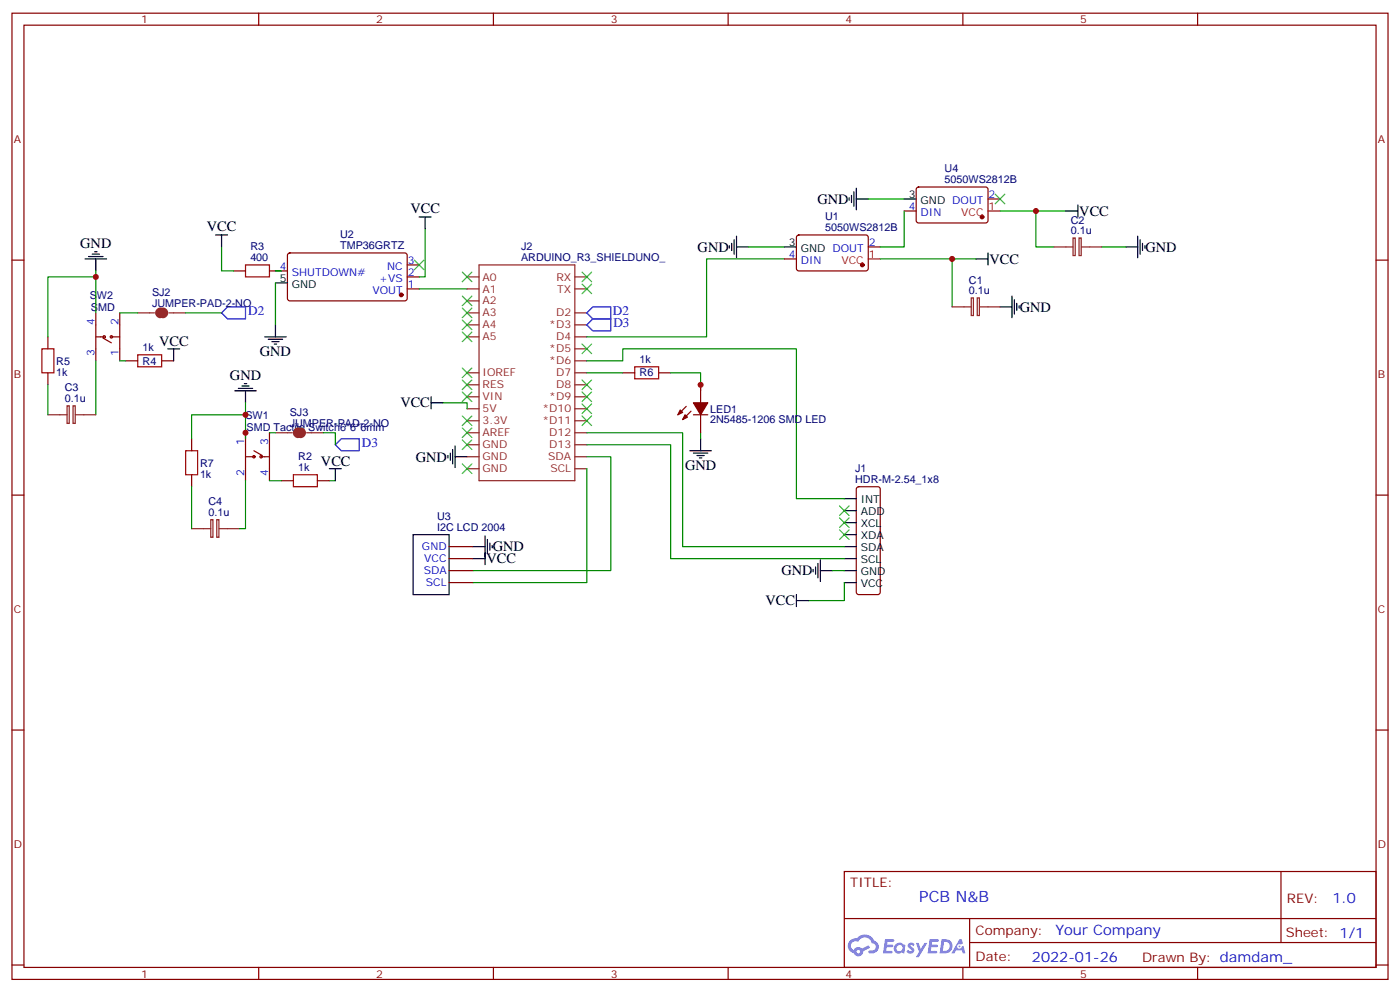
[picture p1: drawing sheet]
<svg xmlns="http://www.w3.org/2000/svg" width="412mm" height="292mm" viewBox="0 0 412 292" stroke-linecap="round" stroke-linejoin="round" font-family="sans-serif">
<g fill="none" stroke="#870000" stroke-width=".35">
<path d="M3.5 3.9h405.4v284.3h-405.4zM7.1 7.4h398.2v277.3h-398.2zM76.2 3.9v3.5M145.3 3.9v3.5M214.5 3.9v3.5M283.6 3.9v3.5M352.8 3.9v3.5M3.5 76.6h3.6M405.3 76.6h3.6M3.5 145.7h3.6M405.3 145.7h3.6M3.5 214.8h3.6"/>
<path d="M405.3 214.8h3.6M248.7 256.5h156.6v28.2h-156.6zM377.3 256.5v20.9M248.7 270.3h156.5M285.6 277.4h119.6M285.6 270.3v14.1M3.5 284h3.6M76.2 284.7v3.5M145.3 284.7v3.5M214.5 284.7v3.5M283.6 284.7v3.5M352.8 284.7v3.5"/>
<path d="M405.3 284h3.6"/>
</g>
<g fill="#5487ff">
<path d="M267.7 277.6a1.22 1.22 0 0 1 1.7 .3l-.4 .6a.47 .47 0 0 0-.3-.4 .47 .47 0 0 0-.5 .2l.1 .2a1.14 1.14 0 0 1 .8 1.8 1.14 1.14 0 0 1-1.9-.1l-.2-.1 .5-.6 .7 .4a.29 .29 0 0 0 .3-.2 .29 .29 0 0 0-.2-.3 1.04 1.04 0 0 1-.6-1.8z"/>
<path d="M260.7 276.4h2.4l.3 .2-.2 .5h-1.8l-.1 .9h1.5l.3 .4-.3 .3h-1.6l-.2 1.1 1.7 .1 .2 .3-.2 .3-2.6 .1z"/>
<path d="M273.8 276.4h2.4l.3 .2-.1 .5h-1.8l-.2 .9h1.6l.3 .4-.4 .3h-1.6l-.1 1.1 1.7 .1 .2 .3-.2 .3h-2.6z"/>
<path d="M282.6 276.4h.7l.3 1.3-.6 .3a.69 .69 0 0 0-1 .2 .69 .69 0 0 0 .4 1 .69 .69 0 0 0 .9-.6l.5-.3 .6 2.2h-.8l-.2-.8h-1.8l-.5 .8h-.8z"/>
<path d="M269.8 277.5h.8l.6 1.8 1.1-1.8h.9l-2.6 4.2h-.8l.9-1.6z"/>
<path d="M277.4 276.4l-.6 4.2h1.3a2.11 2.11 0 0 0 2.5-2.2 2.11 2.11 0 0 0-2.5-2zM278.1 277.1a1.39 1.39 0 0 1 1.7 1.5 1.39 1.39 0 0 1-1.8 1.2h-.3z"/>
<path d="M263.7 278a1.54 1.54 0 0 0-.1 2.2 1.54 1.54 0 0 0 2.2 .1l.6 .3 .3-2.3-.2-.3h-.4a1.49 1.49 0 0 0-2.4 0zM264 279a.94 .94 0 0 1 1.8 0 .94 .94 0 0 1-1.8 0z"/>
<path d="M250.4 276.8a2.18 2.18 0 0 0 1.1 3.7 1.44 1.44 0 0 0 1.6 .9 1.44 1.44 0 0 0 1.2-1.5l2-1-.5-.7-1.9 1a1.47 1.47 0 0 0-2.4 .4 1.39 1.39 0 0 1-.7-1.9 1.39 1.39 0 0 1 2-.5 2.12 2.12 0 0 1 2.2-1.3 2.12 2.12 0 0 1 1.9 1.7 1.14 1.14 0 0 1 1.1 1.4 1.14 1.14 0 0 1-1.7 .7 .43 .43 0 0 0-.5 .4 .43 .43 0 0 0 .4 .5 1.98 1.98 0 0 0 2.5-1.3 1.98 1.98 0 0 0-1.2-2.5 3.1 3.1 0 0 0-5.3-.7l-.9 .1zM252.3 280.1a.55 .55 0 0 1 1.1 0 .55 .55 0 0 1-1.1 0z"/>
<circle cx="282.6" cy="278.5" r=".26"/>
</g>
<g fill="none" stroke="#870000" stroke-width=".35">
<path d="M270.1 55.2l.5-.2 20 .1 .4 .6v9.5l-.7 .4h-20l-.4-.7v-9.2zM291 58.6h3.6M68.8 79.7h3.5M79.4 79.7h5.3M84.9 74.6l.5-.2 34.1 .1 .4 .6v13l-.7 .4h-34.1l-.4-.7v-12.7zM119.9 78h3.6M231.1 76.2h3.5M234.8 69.4l.5-.3 20 .1 .5 .6-.1 9.5-.6 .4h-20.1l-.4-.7v-9.2zM255.8 72.7h3.5M266.3 62.1h3.6M14.1 99.1v3.6M28.2 92.1v14.1"/>
<path d="M28.2 99.1h2.5M30.3 99.5l2.5 1.4M32.8 99.1h2.5M35.3 92.1v14.1M119.9 85h3.6M119.9 81.5h3.6M14.1 109.7v3.5M37 106.2h3.6M47.6 106.2h3.6M183.4 109.7h3.6M194 109.7h3.6M202.1 119.6l-2.4 2.5"/>
<path d="M206.4 113.2v5.3M56.4 129.1v3.5M56.4 139.7v3.5M72.3 127.4v14.1M72.3 134.4h2.5M74.8 132.6l2.5 1.5M76.9 134.4h2.5M79.4 127.4v14.1M203.6 121l-2.5 2.5M204.3 122.1h4.2M206.4 122.1v5.3M82.9 141.5h3.5"/>
<path d="M93.5 141.5h3.5M252.5 143.4l.4-.2h5.7l.5 .2 .2 .5v30.4l-.2 .5-.5 .2h-5.7l-.5-.3-.2-.4v-30.4zM132.3 160.9h7M132.3 164.4h7M132.3 167.9h7M132.3 171.4h7"/>
<circle cx="30.7" cy="99.1" r=".35"/>
<circle cx="32.8" cy="99.1" r=".35"/>
<circle cx="74.8" cy="134.4" r=".35"/>
<circle cx="76.9" cy="134.4" r=".35"/>
</g>
<g fill="#870000" stroke="#870000" stroke-width=".35">
<path d="M200.4 120.6l.7 .8-1.4 .7z"/>
<path d="M201.8 122.1l.7 .7-1.4 .7z"/>
<path d="M204.3 118.5h4.2l-2.1 3.6z"/>
<circle cx="118.2" cy="86.8" r=".53"/>
<circle cx="254" cy="78" r=".53"/>
<circle cx="289.3" cy="63.9" r=".53"/>
</g>
<g fill="none" stroke="#000" stroke-width=".35">
<path d="M250.1 58.2v.7M250.8 57.5v2.1M251.5 56.4v4.3M252.2 58.6h3.6M252.2 55.4v6.3M266.3 58.6h3.6M25 76.2h6.4M26.1 75.5h4.2M27.2 74.8h2.1M27.9 74.1h.7M28.2 76.2v3.5M63.5 69.1h3.5"/>
<path d="M65.3 69.1v3.6M123.5 63.9h3.5M125.2 63.9v3.5M214.8 72.3v.7M215.5 71.6v2.1M216.3 70.6v4.2M217 72.7h3.5M217 69.5v6.3M231.1 72.7h3.5M287.5 76.2h3.5M291 74.4v3.6M314 62.1h3.5"/>
<path d="M317.5 60.3v3.6M331.6 72.7h3.5M335.1 69.5v6.3M335.8 70.6v4.2M336.5 71.6v2.1M337.3 72.3v.7M78 99.1h6.3M79 99.8h4.3M81.1 83.3h3.6M81.1 95.6v3.5M294.6 90.3h3.5M298.1 87.1v6.4"/>
<path d="M298.8 88.2v4.2M299.5 89.3v2.1M300.2 90v.7M49.4 102.7h3.5M51.2 102.7v3.5M69.1 115h6.4M70.2 114.3h4.2M71.3 113.6h2.1M72 112.9h.7M72.3 115v3.5M80.1 100.5h2.1M80.8 101.2h.7"/>
<path d="M127 118.5h3.5M127 116.8v3.5M97 137.9h3.5M98.8 137.9v3.6M131.9 134.1v.7M132.6 133.3v2.2M133.3 132.3v4.2M134.1 134.4h3.5M134.1 131.2v6.4M203.2 132.6h6.3M204.3 133.3h4.2M205.3 134.1h2.1"/>
<path d="M206 134.8h.7M206.4 129.1v3.5M121.7 157.3h10.6v17.7h-10.6zM142.9 157.7v8.5M143.6 158.8v4.2M144.3 159.8v2.1M248.7 146.8h3.5M248.7 150.3h3.5M248.7 153.8h3.5M248.7 157.3h3.5M139.3 160.9h3.6M139.3 164.4h3.6"/>
<path d="M145 160.5v.7M234.6 176.7h3.5M234.6 175v3.5M239.5 167.6v.7M240.2 166.9v2.1M240.9 165.8v4.2M241.7 167.9h3.5M241.7 164.7v6.4M248.7 160.9h3.5M248.7 164.4h3.5M248.7 167.9h3.5M248.7 171.4h3.5"/>
</g>
<g fill="none" stroke="#008700" stroke-width=".35">
<path d="M255.8 58.6h10.5M28.2 79.7v1.8M65.3 72.7v7h3.5M81.1 79.7h1.8M125.2 67.4v14.1h-1.7M220.5 72.7h10.6M231.1 76.2h-23v22.9h-35.2M259.3 76.2h28.2M266.3 62.1v10.6h-7M280.5 76.2v14.1M294.6 62.1h10.6v10.6h5.2M305.2 62.1h8.8"/>
<path d="M324.6 72.7h7M28.2 92.1v-10.6h-14.1v17.6M35.3 92.1h5.3M54.7 92.1h10.6M81.1 83.3v12.3M123.5 85h14.1M14.1 113.2v8.9M28.2 106.2v15.9M35.3 106.2h1.7M72.3 118.5v3.6M130.5 118.5h7.1v1.8M172.9 106.2h10.5v-3.5h51.2v44.1h14.1"/>
<path d="M172.9 109.7h10.5M197.6 109.7h8.8v5.3M56.4 129.1v-7h15.9v7M79.4 127.4h1.7M95.2 127.4h3.6v3.5M172.9 134.4h7v33.5h-40.6M172.9 137.9v33.5h-33.6M172.9 127.4h28.2v33.5h47.6M172.9 130.9h24.7v33.5h51.1M206.4 127.4v1.7M56.4 143.2v12.4M72.3 141.5v14.1h-1.7"/>
<path d="M79.4 141.5h3.5M97 141.5h1.8M245.2 167.9h3.5M248.7 171.4v5.3h-10.6"/>
</g>
<g fill="none" stroke="#3c3" stroke-width=".35">
<path d="M293.2 57.2l2.8 2.8M296 57.2l-2.8 2.8M122.1 76.6l2.8 2.8M124.9 76.6l-2.8 2.8M136.2 90.7l2.8 2.8M136.2 80.1l2.8 2.8M136.2 87.1l2.8 2.9M136.2 94.2l2.8 2.8M136.2 97.7l2.8 2.8M139 80.1l-2.8 2.8M139 87.1l-2.8 2.9M139 90.7l-2.8 2.8"/>
<path d="M139 94.2l-2.8 2.8M139 97.7l-2.8 2.8M171.4 80.1l2.9 2.8M171.4 83.6l2.9 2.8M174.3 80.1l-2.9 2.8M174.3 83.6l-2.9 2.8M136.2 111.8l2.8 2.9M136.2 108.3l2.8 2.8M136.2 115.4l2.8 2.8M139 111.8l-2.8 2.9M139 108.3l-2.8 2.8M139 115.4l-2.8 2.8"/>
<path d="M171.4 101.2l2.9 2.9M171.4 111.8l2.9 2.9M171.4 115.4l2.9 2.8M171.4 118.9l2.9 2.8M174.3 101.2l-2.9 2.9M174.3 111.8l-2.9 2.9M174.3 115.4l-2.9 2.8M174.3 118.9l-2.9 2.8M136.2 129.5l2.8 2.8M136.2 125.9l2.8 2.9M136.2 136.5l2.8 2.8M136.2 122.4l2.8 2.8"/>
<path d="M139 129.5l-2.8 2.8M139 125.9l-2.8 2.9M139 136.5l-2.8 2.8M139 122.4l-2.8 2.8M171.4 122.4l2.9 2.8M174.3 122.4l-2.9 2.8M247.3 148.9l2.8 2.8M247.3 152.4l2.8 2.8M247.3 155.9l2.8 2.9M250.1 148.9l-2.8 2.8M250.1 152.4l-2.8 2.8M250.1 155.9l-2.8 2.9"/>
</g>
<path d="M72.3 78h7.1v3.5h-7.1zM12.3 102.7h3.6v7h-3.6zM40.6 104.4h7v3.5h-7zM187 107.9h7v3.6h-7zM54.7 132.6h3.5v7.1h-3.5zM86.4 139.7h7.1v3.5h-7.1z" fill="none" stroke="#a10000" stroke-width=".35"/>
<g fill="none" stroke="#8c2424" stroke-width=".35">
<path d="M141.1 78h28.2v63.5h-28.2zM310.4 72.7h5.7M316.1 70h.6v5.2h-.6zM317.9 70h.6v5.2h-.6zM318.6 72.7h6M40.6 92.1h4.9M49.7 92.1h5M137.6 81.5h3.5M137.6 85h3.5M137.6 92.1h3.5M137.6 95.6h3.5M137.6 99.1h3.5"/>
<path d="M137.6 88.5h3.5M169.3 81.5h3.6M169.3 85h3.6M169.3 92.1h3.6M169.3 95.6h3.6M169.3 99.1h3.6M280.5 90.3h5.6M286.1 87.7h.6v5.2h-.6zM287.9 87.7h.6v5.2h-.6zM288.6 90.3h6M19.8 119.4h.6v5.2h-.6zM21.5 119.4h.7v5.2h-.7z"/>
<path d="M137.6 109.7h3.5M137.6 113.2h3.5M137.6 116.8h3.5M169.3 102.7h3.6M169.3 106.2h3.6M169.3 109.7h3.6M169.3 113.2h3.6M169.3 116.8h3.6M14.1 122.1h5.7M22.2 122.1h6M81.1 127.4h5M90.3 127.4h4.9"/>
<path d="M137.6 120.3h3.5M137.6 123.8h3.5M137.6 127.4h3.5M137.6 130.9h3.5M137.6 134.4h3.5M137.6 137.9h3.5M169.3 120.3h3.6M169.3 123.8h3.6M169.3 127.4h3.6M169.3 130.9h3.6M169.3 134.4h3.6M169.3 137.9h3.6"/>
<path d="M56.4 155.6h5.7M62.1 152.9h.6v5.2h-.6zM63.9 152.9h.6v5.2h-.6zM64.6 155.6h6"/>
</g>
<path d="M255.8 76.2h3.5M291 62.1h3.6" fill="none" stroke="#f00" stroke-width=".35"/>
<path d="M65.3 92.1l1.7-1.8h5.3v3.5h-5.3zM172.9 92.1l1.7-1.8h5.3v3.5h-5.3zM172.9 95.6l1.7-1.8h5.3v3.6h-5.3zM98.8 130.9l1.7-1.8h5.3v3.5h-5.3z" fill="none" stroke="#00f" stroke-width=".35"/>
<path d="M47.3 91.4a.71 .71 0 0 0-.7 .7 .71 .71 0 0 0 .7 .7M48 91.4a.71 .71 0 0 1 .7 .7 .71 .71 0 0 1-.7 .7M87.8 126.6a.71 .71 0 0 0-.7 .8 .71 .71 0 0 0 .7 .7M88.5 126.6a.71 .71 0 0 1 .8 .8 .71 .71 0 0 1-.8 .7" fill="none" stroke="#8c2424" stroke-width="1.8"/>
<g fill="#c00">
<circle cx="280.5" cy="76.2" r=".88"/>
<circle cx="305.2" cy="62.1" r=".88"/>
<circle cx="28.2" cy="81.5" r=".88"/>
<circle cx="72.3" cy="122.1" r=".88"/>
<circle cx="72.3" cy="127.4" r=".88"/>
<circle cx="206.4" cy="113.2" r=".88"/>
</g>
<text font-size="4.6" fill="#00f" x="270.8" y="265.5">PCB N&amp;B</text>
<g font-size="4.2">
<text x="240.8" y="59.9">GND</text>
<text x="120.9" y="62.7">VCC</text>
<text x="317.9" y="63.5">VCC</text>
<text x="60.9" y="68">VCC</text>
<text x="23.6" y="72.9">GND</text>
<text x="205.5" y="74.1">GND</text>
<text x="291.5" y="77.6">VCC</text>
<text x="337.4" y="74.1">GND</text>
<text x="300.4" y="91.7">GND</text>
<text x="46.9" y="102">VCC</text>
<text x="76.6" y="104.8">GND</text>
<text x="67.7" y="111.7">GND</text>
<text x="117.9" y="119.9">VCC</text>
<text x="94.5" y="137.2">VCC</text>
<text x="122.5" y="135.8">GND</text>
<text x="201.8" y="138.3">GND</text>
<text x="143.3" y="165.8">VCC</text>
<text x="145.2" y="162.2">GND</text>
<text x="230.2" y="169.3">GND</text>
<text x="225.5" y="178.1">VCC</text>
</g>
<g font-size="4.2" fill="#00f">
<text x="392.5" y="265.7">1.0</text>
<text x="310.9" y="275.3">Your Company</text>
<text x="304" y="283.1">2022-01-26</text>
</g>
<g font-size="3.9" fill="#00f">
<text x="73.1" y="92.8">D2</text>
<text x="180.6" y="92.8">D2</text>
<text x="180.7" y="96.4">D3</text>
<text x="106.6" y="131.6">D3</text>
</g>
<g font-size="3.9" fill="#800">
<text x="250.5" y="261.1">TITLE:</text>
<text x="379.1" y="265.7">REV:</text>
<text x="287.4" y="275.3">Company:</text>
<text x="378.7" y="275.9">Sheet: 1/1</text>
<text x="287.4" y="282.9">Date:</text>
<text x="336.4" y="283">Drawn By: damdam_</text>
</g>
<g font-size="3.2" fill="#800">
<text x="41.6" y="6.9">1</text>
<text x="110.8" y="6.9">2</text>
<text x="179.9" y="6.9">3</text>
<text x="249.1" y="6.9">4</text>
<text x="318.2" y="6.9">5</text>
<text x="4.1" y="42">A</text>
<text x="405.9" y="42">A</text>
<text x="4.1" y="111.1">B</text>
<text x="405.9" y="111.1">B</text>
<text x="4.1" y="180.3">C</text>
<text x="405.9" y="180.3">C</text>
<text x="4.1" y="249.4">D</text>
<text x="405.9" y="249.4">D</text>
<text x="41.6" y="287.7">1</text>
<text x="110.8" y="287.7">2</text>
<text x="179.9" y="287.7">3</text>
<text x="249.1" y="287.7">4</text>
<text x="318.2" y="287.7">5</text>
</g>
<g font-size="3.2" fill="#000080">
<text x="278.3" y="54">5050WS2812B</text>
<text x="278.3" y="50.8">U4</text>
<text x="243.1" y="64.9">U1</text>
<text x="315.4" y="65.8">C2</text>
<text x="100.2" y="70.2">U2</text>
<text x="243.1" y="68.1">5050WS2812B</text>
<text x="315.4" y="69">0.1u</text>
<text x="73.7" y="76.9">400</text>
<text x="73.7" y="73.7">R3</text>
<text x="100.2" y="73.4">TMP36GRTZ</text>
<text x="153.5" y="76.9">ARDUINO_R3_SHIELDUNO_</text>
<text x="153.5" y="73.7">J2</text>
<text x="285.4" y="83.4">C1</text>
<text x="26.4" y="87.9">SW2</text>
<text x="44.8" y="87.1">SJ2</text>
<text x="285.4" y="86.6">0.1u</text>
<text x="26.8" y="91.4">SMD</text>
<text x="44.8" y="90.3">JUMPER-PAD-2-NO</text>
<text x="16.6" y="107.3">R5</text>
<text x="42" y="103.4">1k</text>
<text x="42" y="107.3">R4</text>
<text x="188.4" y="106.9">1k</text>
<text x="16.6" y="110.5">1k</text>
<text x="188.4" y="110.8">R6</text>
<text x="19.1" y="118.4">0.1u</text>
<text x="19.1" y="115.1">C3</text>
<text x="72.3" y="123.2">SW1</text>
<text x="85.4" y="125.6">JUMPER-PAD-2-NO</text>
<text x="85.4" y="122.4">SJ3</text>
<text x="209.2" y="124.6">2N5485-1206 SMD LED</text>
<text x="209.2" y="121.4">LED1</text>
<text x="72.6" y="126.7">SMD Tactile Switch6*6*6mm</text>
<text x="58.9" y="137.3">R7</text>
<text x="87.9" y="135.4">R2</text>
<text x="58.9" y="140.5">1k</text>
<text x="87.9" y="138.6">1k</text>
<text x="251.9" y="142.2">HDR-M-2.54_1x8</text>
<text x="251.9" y="138.9">J1</text>
<text x="61.4" y="148.6">C4</text>
<text x="61.4" y="151.9">0.1u</text>
<text x="128.8" y="153.1">U3</text>
<text x="128.8" y="156.3">I2C LCD 2004</text>
</g>
<g font-size="3.2">
<text x="267.7" y="58.2">3</text>
<text x="271.2" y="60">GND DOUT</text>
<text x="232.4" y="72.3">3</text>
<text x="235.9" y="74.1">GND DOUT</text>
<text x="82.5" y="82.9">5</text>
<text x="86" y="84.7">GND</text>
<text x="253.5" y="148.2">INT</text>
<text x="253.5" y="151.7">ADD</text>
<text x="253.5" y="155.2">XCL</text>
<text x="253.5" y="158.8">XDA</text>
<text x="253.5" y="162.3">SDA</text>
<text x="253.5" y="165.8">SCL</text>
<text x="253.5" y="169.3">GND</text>
<text x="253.5" y="172.9">VCC</text>
</g>
<g font-size="3.2" fill="#00f">
<text x="291.2" y="58.2">2</text>
<text x="267.7" y="61.7">4</text>
<text x="271.2" y="63.5">DIN</text>
<text x="120.1" y="77.6">3</text>
<text x="232.4" y="75.8">4</text>
<text x="235.9" y="77.6">DIN</text>
<text x="255.9" y="72.3">2</text>
<text x="82.5" y="79.4">4</text>
<text x="86" y="81.1">SHUTDOWN#</text>
<text x="111.7" y="82.9">+VS</text>
<text x="114" y="79.4">NC</text>
<text x="120.1" y="81.1">2</text>
<text x="109.7" y="86.4">VOUT</text>
<text x="120.1" y="84.7">1</text>
<text x="27.9" y="95.6" transform="rotate(-90 27.9 95.6)">4</text>
<text x="34.9" y="95.6" transform="rotate(-90 34.9 95.6)">2</text>
<text x="27.9" y="104.7" transform="rotate(-90 27.9 104.7)">3</text>
<text x="34.9" y="104.7" transform="rotate(-90 34.9 104.7)">1</text>
<text x="72" y="130.9" transform="rotate(-90 72 130.9)">1</text>
<text x="79" y="130.9" transform="rotate(-90 79 130.9)">3</text>
<text x="72" y="140" transform="rotate(-90 72 140)">2</text>
<text x="79" y="140" transform="rotate(-90 79 140)">4</text>
<text x="124.3" y="161.9">GND</text>
<text x="125" y="165.5">VCC</text>
<text x="124.8" y="169">SDA</text>
<text x="125.4" y="172.5">SCL</text>
</g>
<g font-size="3.2" fill="#f00">
<text x="283.1" y="63.5">VCC</text>
<text x="291.2" y="61.7">1</text>
<text x="247.9" y="77.6">VCC</text>
<text x="255.9" y="75.8">1</text>
</g>
<g font-size="3.2" fill="#8d2323">
<text x="142.2" y="82.5">A0</text>
<text x="163.9" y="82.5">RX</text>
<text x="142.2" y="86.1">A1</text>
<text x="142.2" y="89.6">A2</text>
<text x="164.1" y="86.1">TX</text>
<text x="142.2" y="93.1">A3</text>
<text x="163.8" y="93.1">D2</text>
<text x="142.2" y="96.7">A4</text>
<text x="142.2" y="100.2">A5</text>
<text x="161.8" y="96.7">*D3</text>
<text x="163.8" y="100.2">D4</text>
<text x="161.8" y="103.7">*D5</text>
<text x="161.8" y="107.2">*D6</text>
<text x="142.2" y="110.8">IOREF</text>
<text x="163.8" y="110.8">D7</text>
<text x="142.2" y="117.8">VIN</text>
<text x="142.2" y="114.3">RES</text>
<text x="161.8" y="117.8">*D9</text>
<text x="163.8" y="114.3">D8</text>
<text x="142.2" y="121.4">5V</text>
<text x="142.2" y="124.9">3.3V</text>
<text x="159.8" y="121.4">*D10</text>
<text x="159.8" y="124.9">*D11</text>
<text x="142.2" y="128.4">AREF</text>
<text x="142.2" y="131.9">GND</text>
<text x="161.8" y="128.4">D12</text>
<text x="161.8" y="131.9">D13</text>
<text x="142.2" y="135.5">GND</text>
<text x="161.5" y="135.5">SDA</text>
<text x="142.2" y="139">GND</text>
<text x="162.1" y="139">SCL</text>
</g>
</svg>
